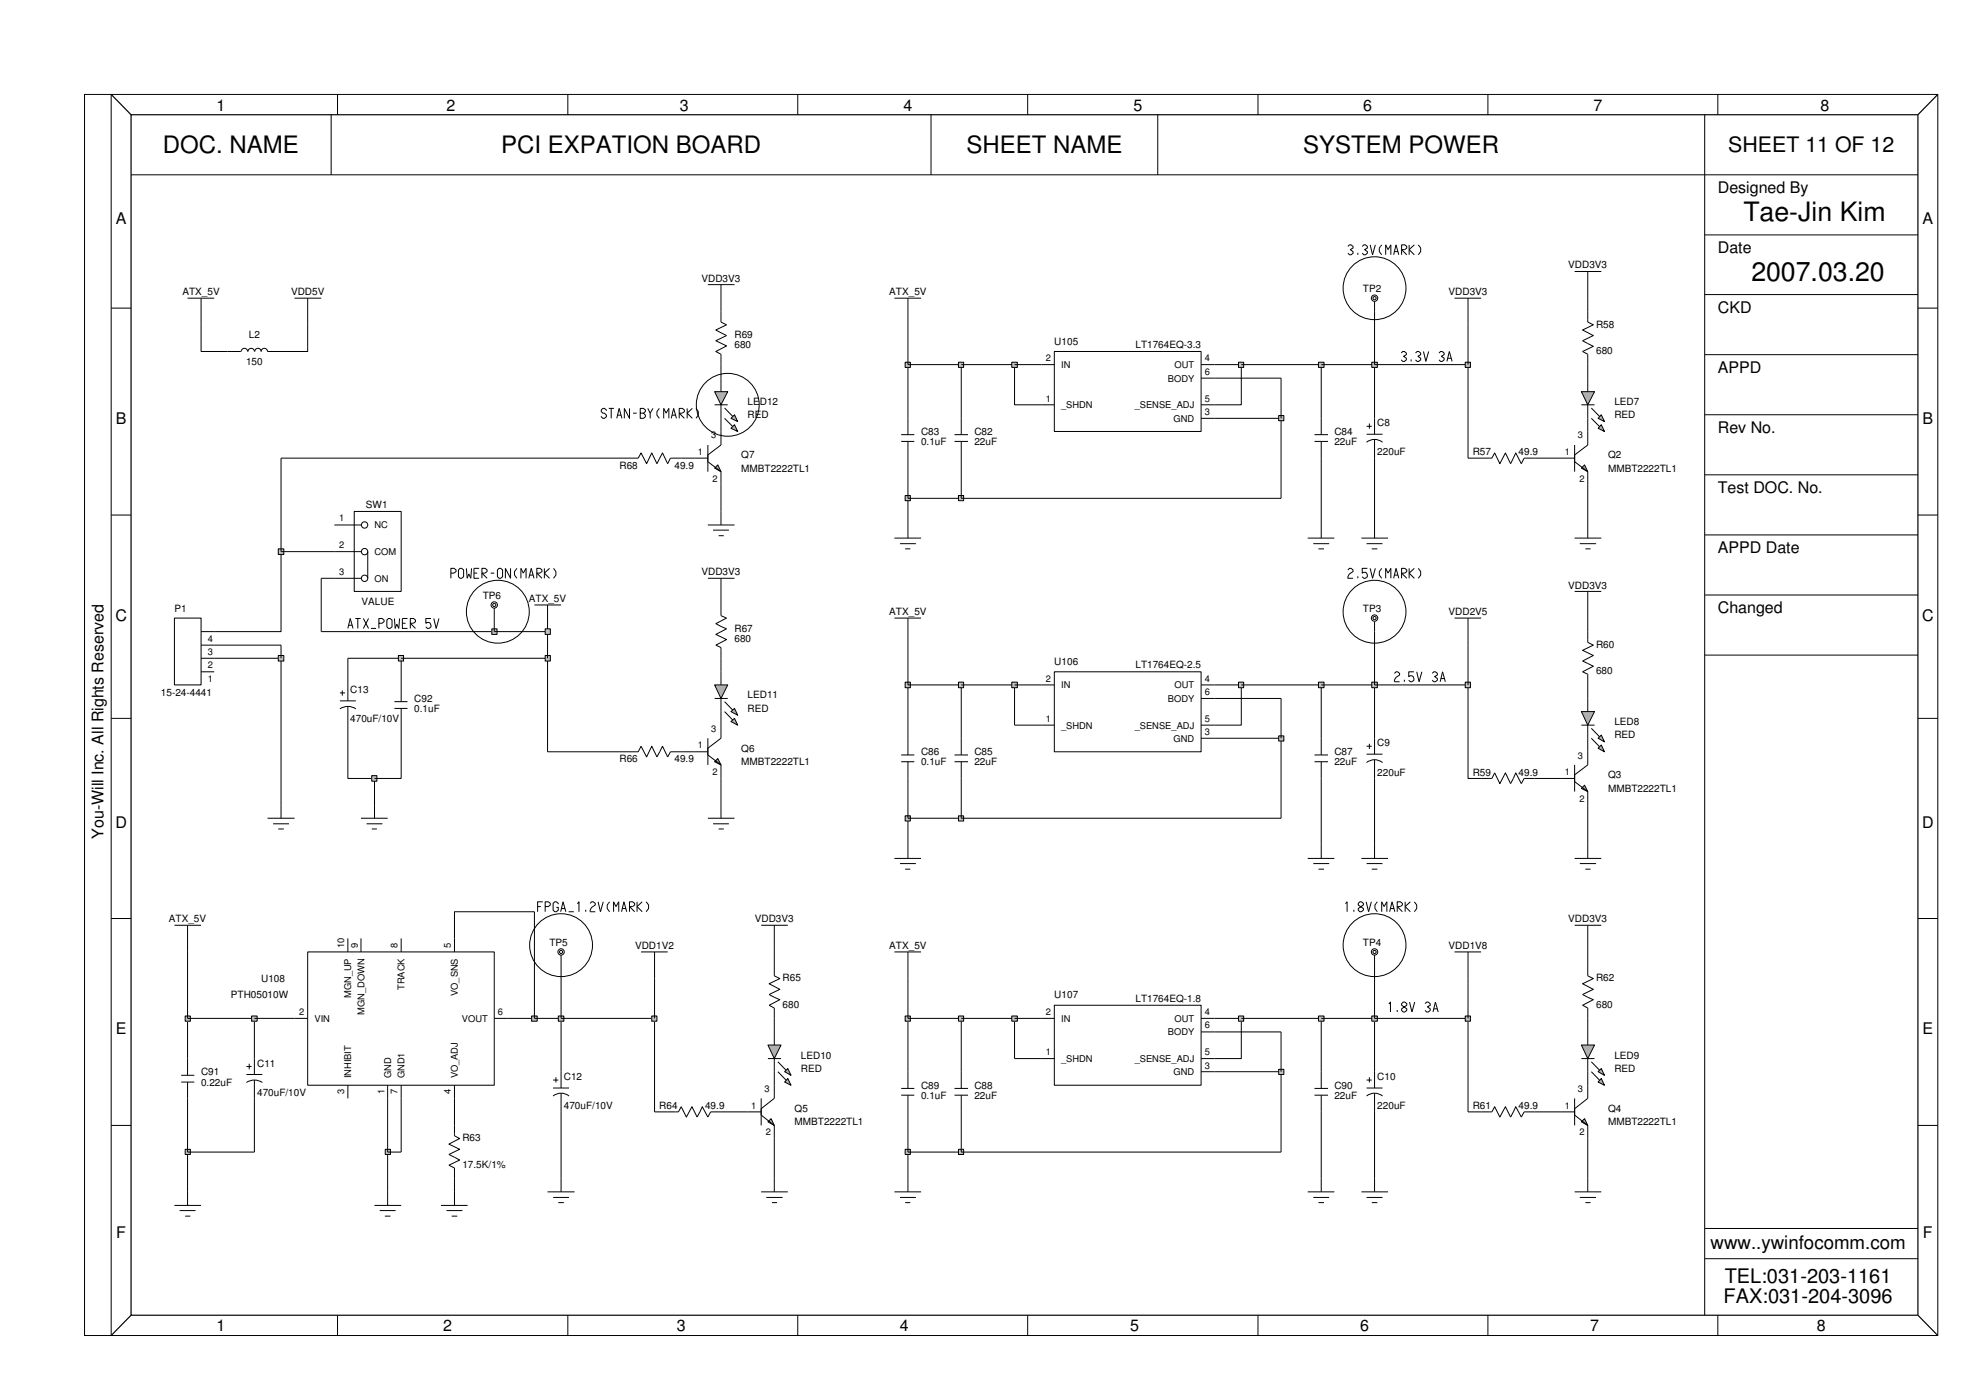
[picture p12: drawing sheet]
<svg xmlns="http://www.w3.org/2000/svg" width="420mm" height="297mm" viewBox="0 0 420 297" stroke-linecap="round" stroke-linejoin="round" font-family="sans-serif">
<g fill="none" stroke="#000" stroke-width=".21">
<path d="M203.2 92.5h2.8M203.2 93.9h2.8M204.6 89v3.5M204.6 93.9v3.6M153.5 142.9v2.8M153.5 148.6v2.8M193.3 157.1v3.5M191.8 160.6h2.8M191.8 162.1h2.8M193.3 162.1v3.5M335.2 196.9h5.6M337.9 196.9v5.7"/>
<path d="M335.2 253.6h5.6M336.3 254.8h3.4M337.4 255.9h1.1M337.9 250.8v2.8"/>
</g>
<path d="M152.1 145.7h2.8l-1.4 2.9z" fill="#b3b3b3"/>
<path d="M152.1 145.7h2.8l-1.4 2.9zM152.1 148.6h2.8M154.2 149.3l2.8 2.9M154.2 151.4l2.8 2.9" fill="none" stroke="#000" stroke-width=".21"/>
<path d="M155.6 151.4l.7-.7 .7 1.5z" fill="#b3b3b3"/>
<path d="M155.6 151.4l.7-.7 .7 1.5z" fill="none" stroke="#000" stroke-width=".21"/>
<path d="M155.6 153.5l.7-.6 .7 1.4z" fill="#b3b3b3"/>
<g fill="none" stroke="#000" stroke-width=".21">
<path d="M309.6 63.4h5.7M312.5 63.4v5.7M191.8 92.5h2.8M191.8 93.9h2.8M193.3 89v3.5M193.3 93.9v3.6M279.8 92.5h2.9M279.8 93.9h2.9M281.2 89v3.5M281.2 93.9v3.6M332.3 97.5h2.9M335.2 94.7v5.7"/>
<path d="M337.9 91.8v2.9l-2.7 2.1M190.4 114.5h5.6M191.6 115.7h3.3M192.7 116.8h1.1M193.3 111.7v2.8M337.9 100.4v2.8M150.7 123h5.6M153.5 123v8l1.1 .5-2.2 1.2 2.2 1.1-2.2 1.2 2.2 1.1-2.2 1.2 1.1 .5v2.3M133.6 160h2.2l.6-1.2 1.2 2.3 1.1-2.3 1.1 2.3 1.2-2.3 1.1 2.3 .6-1.1h2.3M155.6 153.5l.7-.6 .7 1.4zM76.8 174.1h5.7M78 175.3h3.4"/>
<path d="M79.1 176.4h1.1M79.7 171.3v2.8M136.4 202.6h5.7M139.3 202.6v5.6M37.1 256.5h5.7M38.2 257.6h3.4M39.4 258.8h1.1M39.9 253.6v2.9"/>
</g>
<path d="M337.3 98.9l.6 1.5-1.3-.8z" fill="#b3b3b3"/>
<g fill="none" stroke="#000" stroke-width=".21">
<path d="M190.4 63.4h5.6M193.3 63.4v5.7M221.6 77.6h2.8M224.4 74.8h31.3v17h-31.3zM255.7 77.6h2.8M292.6 64.1v2.1M133.6 97.5h2.2l.6-1.1 1.2 2.3 1.1-2.3 1.1 2.3 1.2-2.3 1.1 2.3 .6-1.2h2.3M221.6 86.1h2.8M255.7 86.1h2.8M255.7 89h2.8M255.7 80.5h2.8M290.9 94.1a2.71 2.71 0 0 1 3.4 0"/>
<path d="M290.9 92.4h3.4M290.9 90.7h1.1M291.5 90.1v1.1M292.6 89v3.4M292.6 93.5v4M315.3 97.5h2.2l.6-1.1 1.1 2.3 1.2-2.3 1.1 2.3 1.1-2.3 1.2 2.3 .6-1.2h2.2M335.2 98.2l2.7 2.2M337.3 98.9l.6 1.5-1.3-.8zM278.3 114.5h5.7M279.5 115.7h3.4M280.6 116.8h1.2M281.2 111.7v2.8"/>
<path d="M289.8 114.5h5.6M290.9 115.7h3.4M292 116.8h1.2M292.6 111.7v2.8M204.6 157.1v3.5M221.6 145.7h2.8M221.6 154.3h2.8M224.4 142.9h31.3v17.1h-31.3zM255.7 145.7h2.8M255.7 154.3h2.8M255.7 157.1h2.8M255.7 148.6h2.8"/>
<path d="M290.9 158.8h1.1M291.5 158.3v1.1M292.6 157.1v3.4M203.2 160.6h2.8M203.2 162.1h2.8M204.6 162.1v3.5M290.9 162.3a2.71 2.71 0 0 1 3.4 0M290.9 160.5h3.4M292.6 161.7v3.9M37.1 196.9h5.7M39.9 196.9v5.7M119.4 203.2v2.1"/>
<path d="M190.4 202.6h5.6M193.3 202.6v5.6M221.6 216.7h2.8M224.4 213.9h31.3v17h-31.3zM255.7 216.7h2.8M255.7 219.6h2.8M292.6 203.2v2.1M117.7 233.2a2.71 2.71 0 0 1 3.4 0M117.7 231.5h3.4M117.7 229.8h1.1M118.3 229.2v1.1M119.4 228v3.5"/>
<path d="M119.4 232.6v4M159.1 236.6h2.9M162 233.7v5.8M164.8 230.9v2.8l-2.8 2.2M164.8 239.5v2.8M191.8 231.6h2.8M191.8 233h2.8M193.3 228v3.6M193.3 233v3.6M203.2 231.6h2.8M203.2 233h2.8M204.6 228v3.6"/>
<path d="M204.6 233v3.6M221.6 225.2h2.8M255.7 225.2h2.8M255.7 228h2.8M79.7 256.5h5.7M80.8 257.6h3.4M81.9 258.8h1.2M82.5 253.6v2.9M116.5 253.6h5.8M117.7 254.8h3.4M118.8 255.9h1.2M119.4 250.8v2.8"/>
<circle cx="292.6" cy="63.4" r=".68"/>
<circle cx="292.6" cy="63.4" r=".34"/>
<circle cx="119.4" cy="202.6" r=".68"/>
<circle cx="119.4" cy="202.6" r=".34"/>
<circle cx="292.6" cy="202.6" r=".68"/>
<circle cx="292.6" cy="202.6" r=".34"/>
</g>
<path d="M163.4 238.7l.7-.7 .7 1.5z" fill="#b3b3b3"/>
<path d="M164.8 219.6v2.8M142.1 236.6h2.3l.6-1.1 1.1 2.2 1.2-2.2 1.1 2.2 1.1-2.2 1.2 2.2 .6-1.1h2.2M162 237.3l2.8 2.2M163.4 238.7l.7-.7 .7 1.5zM164.8 225.2v2.8" fill="none" stroke="#000" stroke-width=".21"/>
<path d="M163.4 222.4h2.8l-1.4 2.8z" fill="#b3b3b3"/>
<path d="M163.4 222.4h2.8l-1.4 2.8zM163.4 225.2h2.8M165.6 225.9l2.8 2.9M165.6 228l2.8 2.9" fill="none" stroke="#000" stroke-width=".21"/>
<path d="M167.7 227.4l.7 1.4-1.4-.8z" fill="#b3b3b3"/>
<path d="M167.7 227.4l.7 1.4-1.4-.8z" fill="none" stroke="#000" stroke-width=".21"/>
<path d="M167.7 229.5l.7 1.4-1.4-.7z" fill="#b3b3b3"/>
<g fill="none" stroke="#000" stroke-width=".21">
<path d="M71.2 111.7h5.6M71.2 117.4h5.6M75.4 108.8h10v17h-10zM78.3 117.4v5.6M71.2 123h5.6M162 196.9h5.7M164.8 196.9v5.7M164.8 205.3v2.3l1.2 .6-2.3 1.1 2.3 1.2-2.3 1.1 2.3 1.1-2.3 1.2 1.1 .6v2.2M337.9 219.6v2.8M38.6 228.8h2.8M38.6 230.2h2.8M39.9 225.2v3.6"/>
<path d="M39.9 230.2v3.5M52.4 230.3a3 3 0 0 1 3.4 0M52.5 228.6h3.3M52.5 226.9h1.1M53 226.3v1.2M54.1 225.2v3.4M54.1 229.8v3.9M96.7 239.5v2.2l1.1 .6-2.3 1.1 2.3 1.1-2.3 1.1 2.3 1.2-2.3 1.1 1.2 .6v2.3M167.7 229.5l.7 1.4-1.4-.7zM315.3 236.6h2.2l.6-1.1 1.1 2.2 1.2-2.2 1.1 2.2 1.1-2.2 1.2 2.2 .6-1.1h2.2M337.9 225.2v2.8M93.9 256.5h5.6"/>
<path d="M95 257.6h3.4M96.1 258.8h1.2M96.7 253.6v2.9M162 253.6h5.7M163.1 254.8h3.5M164.3 255.9h1.1M164.8 250.8v2.8"/>
<circle cx="77.6" cy="111.7" r=".68"/>
<circle cx="77.6" cy="117.4" r=".68"/>
<circle cx="77.6" cy="123" r=".68"/>
</g>
<path d="M336.6 222.4h2.8l-1.5 2.8z" fill="#b3b3b3"/>
<path d="M336.6 222.4h2.8l-1.5 2.8zM336.6 225.2h2.8M338.7 225.9l2.8 2.9M338.7 228l2.8 2.9" fill="none" stroke="#000" stroke-width=".21"/>
<path d="M340.8 227.4l.7 1.4-1.4-.8z" fill="#b3b3b3"/>
<path d="M340.8 227.4l.7 1.4-1.4-.8z" fill="none" stroke="#000" stroke-width=".21"/>
<path d="M340.8 229.5l.7 1.4-1.4-.7z" fill="#b3b3b3"/>
<g fill="none" stroke="#000" stroke-width=".21">
<path d="M292.6 132.3v2.1M309.6 131.5h5.7M312.5 131.5v5.8M147.8 160h2.9M150.7 157.1v5.7M153.5 154.3v2.8l-2.8 2.1v1.4M281.2 157.1v3.5M150.7 174.1h5.6M151.8 175.3h3.4M153 176.4h1.1M153.5 162.8v2.8M153.5 171.3v2.8"/>
<path d="M193.3 179.8v2.9M279.8 160.6h2.9M279.8 162.1h2.9M281.2 162.1v3.5M281.2 179.8v2.9M74 199.7v2.9M76.8 199.7v2.9M85.4 199.7v2.9M96.7 199.7v2.9M190.4 182.7h5.6M191.6 183.8h3.3M192.7 184.9h1.1"/>
<path d="M278.3 182.7h5.7M279.5 183.8h3.4M280.6 184.9h1.2M62.7 216.7h2.8M65.5 202.6h39.7v28.3h-39.7zM105.2 216.7h2.9M74 230.9v2.8M82.5 230.9v2.8M85.4 230.9v2.8M96.7 230.9v2.8M340.8 229.5l.7 1.4-1.4-.7z"/>
<circle cx="292.6" cy="131.5" r=".34"/>
<circle cx="292.6" cy="131.5" r=".68"/>
</g>
<path d="M152.8 161.4l.7 1.4-1.4-.7z" fill="#b3b3b3"/>
<path d="M113.8 128.7h5.6M116.5 128.7v5.7M337.9 148.6v2.8M337.9 154.3v2.8M56.9 174.1h5.8M58.1 175.3h3.4M59.2 176.4h1.2M59.8 171.3v2.8M150.7 160.6l2.8 2.2M152.8 161.4l.7 1.4-1.4-.7z" fill="none" stroke="#000" stroke-width=".21"/>
<path d="M336.6 151.4h2.8l-1.5 2.9z" fill="#b3b3b3"/>
<path d="M336.6 151.4h2.8l-1.5 2.9zM336.6 154.3h2.8M338.7 155l2.8 2.8M338.7 157.1l2.8 2.9" fill="none" stroke="#000" stroke-width=".21"/>
<path d="M340.1 157.1l.7-.7 .7 1.4z" fill="#b3b3b3"/>
<path d="M340.1 157.1l.7-.7 .7 1.4z" fill="none" stroke="#000" stroke-width=".21"/>
<path d="M340.1 159.2l.7-.7 .7 1.5z" fill="#b3b3b3"/>
<g fill="none" stroke="#000" stroke-width=".21">
<path d="M147.8 97.5h2.9M150.7 94.7v5.7M153.5 91.8v2.9l-2.8 2.1M153.5 100.4v2.8M37.1 131.5h5.7v14.2h-5.7zM42.8 137.3h2.8M42.8 134.4h2.8M335.2 125.8h5.6M337.9 134.4v2.3l1.2 .6-2.3 1.1 2.3 1.1-2.3 1.2 2.3 1.1-2.3 1.1 1.1 .6v2.2M337.9 125.8v5.7M42.8 142.9h2.8M42.8 140.1h2.8"/>
<path d="M340.1 159.2l.7-.7 .7 1.5zM337.9 179.8v2.9M335.2 182.7h5.6M336.3 183.8h3.4M337.4 184.9h1.1M190.4 253.6h5.6M191.6 254.8h3.3M192.7 255.9h1.1M193.3 250.8v2.8"/>
</g>
<path d="M152.8 98.9l.7 1.5-1.4-.8z" fill="#b3b3b3"/>
<g fill="none" stroke="#000" stroke-width=".21">
<path d="M39.9 63.4h5.7M42.8 63.4v5.7M48.5 74.8h2.8M51.4 74.8a.68 .68 0 0 1 .6-.7 .68 .68 0 0 1 .7 .7M52.8 74.8a.68 .68 0 0 1 .7-.7 .68 .68 0 0 1 .6 .7M54.2 74.8a.68 .68 0 0 1 .7-.7 .68 .68 0 0 1 .7 .7 .68 .68 0 0 1 .7-.7 .68 .68 0 0 1 .6 .7h2.9M62.7 63.4h5.7M65.5 63.4v5.7M150.7 98.2l2.8 2.2M152.8 98.9l.7 1.5-1.4-.8zM150.7 111.7h5.6M151.8 112.8h3.4"/>
<path d="M153 114h1.1M153.5 108.8v2.9M105.2 129.4v2.1M72.3 150.8a3 3 0 0 1 3.4 0M72.3 149.1h3.4M72.3 147.4h1.1M72.9 146.9v1.1M74 145.7v3.4M74 150.3v4M83.9 149.3h2.8M83.9 150.7h2.8M85.4 145.7v3.6"/>
<path d="M85.4 150.7v3.6M309.6 202.6h5.7M312.5 202.6v5.6M279.8 231.6h2.9M279.8 233h2.9M281.2 228v3.6M281.2 233v3.6M290.9 233.2a2.71 2.71 0 0 1 3.4 0M290.9 231.5h3.4M290.9 229.8h1.1M291.5 229.2v1.1M292.6 228v3.5"/>
<path d="M292.6 232.6v4M332.3 236.6h2.9M335.2 233.7v5.8M337.9 230.9v2.8l-2.7 2.2M337.9 239.5v2.8M278.3 253.6h5.7M279.5 254.8h3.4M280.6 255.9h1.2M281.2 250.8v2.8M289.8 253.6h5.6M290.9 254.8h3.4M292 255.9h1.2"/>
<path d="M292.6 250.8v2.8"/>
<circle cx="105.2" cy="128.7" r=".68"/>
<circle cx="105.2" cy="128.7" r=".34"/>
</g>
<path d="M337.3 238l.6 1.5-1.3-.8z" fill="#b3b3b3"/>
<path d="M337.9 80.5v2.8M337.9 86.1v2.9M335.2 237.3l2.7 2.2M337.3 238l.6 1.5-1.3-.8z" fill="none" stroke="#000" stroke-width=".21"/>
<path d="M336.6 83.3h2.8l-1.5 2.8z" fill="#b3b3b3"/>
<path d="M336.6 83.3h2.8l-1.5 2.8zM336.6 86.1h2.8M338.7 86.8l2.8 2.9M338.7 89l2.8 2.8" fill="none" stroke="#000" stroke-width=".21"/>
<path d="M340.8 88.3l.7 1.4-1.4-.7z" fill="#b3b3b3"/>
<path d="M340.8 88.3l.7 1.4-1.4-.7z" fill="none" stroke="#000" stroke-width=".21"/>
<path d="M340.8 90.4l.7 1.4-1.4-.7z" fill="#b3b3b3"/>
<g fill="none" stroke="#000" stroke-width=".21">
<path d="M335.2 57.8h5.6M337.9 57.8v5.6M337.9 66.2v2.3l1.2 .6-2.3 1.1 2.3 1.2-2.3 1.1 2.3 1.2-2.3 1.1 1.1 .6v2.2M340.8 90.4l.7 1.4-1.4-.7zM337.9 160v2.8l-2.7 2.1v1.4M292.6 179.8v2.9M332.3 165.6h2.9M335.2 162.8v5.6M337.9 168.4v2.9M289.8 182.7h5.6M290.9 183.8h3.4M292 184.9h1.2"/>
<path d="M337.9 205.3v2.3l1.2 .6-2.3 1.1 2.3 1.2-2.3 1.1 2.3 1.1-2.3 1.2 1.1 .6v2.2"/>
</g>
<path d="M336.6 167.8l.7-.7 .6 1.3z" fill="#b3b3b3"/>
<path d="M150.7 60.6h5.6M153.5 60.6v7.9l1.1 .6-2.2 1.1 2.2 1.2-2.2 1.1 2.2 1.1-2.2 1.2 1.1 .6v2.2M153.5 80.5v2.8M153.5 86.1v2.9M190.4 131.5h5.6M193.3 131.5v5.8M315.3 165.6h2.2l.6-1.1 1.1 2.2 1.2-2.2 1.1 2.2 1.1-2.2 1.2 2.2 .6-1.1h2.2M335.2 166.3l2.7 2.1M336.6 167.8l.7-.7 .6 1.3z" fill="none" stroke="#000" stroke-width=".21"/>
<path d="M152.1 83.3h2.8l-1.4 2.8z" fill="#b3b3b3"/>
<path d="M152.1 83.3h2.8l-1.4 2.8zM152.1 86.1h2.8M154.2 86.8l2.8 2.9M154.2 89l2.8 2.8" fill="none" stroke="#000" stroke-width=".21"/>
<path d="M156.3 88.3l.7 1.4-1.4-.7z" fill="#b3b3b3"/>
<path d="M156.3 88.3l.7 1.4-1.4-.7z" fill="none" stroke="#000" stroke-width=".21"/>
<path d="M155.6 91.1l.7-.7 .7 1.4z" fill="#b3b3b3"/>
<g fill="none" stroke="#000" stroke-width=".21">
<path d="M155.6 91.1l.7-.7 .7 1.4zM335.2 114.5h5.6M336.3 115.7h3.4M337.4 116.8h1.1M337.9 111.7v2.8M119.4 236.6v14.2M281.2 236.6v14.2M292.6 236.6v14.2M39.9 245.1v8.5M82.5 245.1v8.5M96.7 250.8v2.8M164.8 242.3v8.5"/>
<path d="M193.3 245.1v5.7M337.9 242.3v8.5"/>
</g>
<path d="M39.4 244.5h1.1v1.1h-1.1z" fill="#c3c3c3"/>
<path d="M39.9 233.7v11.4h14.2v-11.4M39.4 244.5h1.1v1.1h-1.1z" fill="none" stroke="#000" stroke-width=".21"/>
<path d="M82 244.5h1.1v1.1h-1.1z" fill="#c3c3c3"/>
<path d="M82.5 233.7v11.4h2.9v-11.4M82 244.5h1.1v1.1h-1.1z" fill="none" stroke="#000" stroke-width=".21"/>
<path d="M192.7 244.5h1.1v1.1h-1.1z" fill="#c3c3c3"/>
<path d="M193.3 236.6v8.5h11.3M192.7 244.5h1.1v1.1h-1.1z" fill="none" stroke="#000" stroke-width=".21"/>
<path d="M204 244.5h1.1v1.1h-1.1z" fill="#c3c3c3"/>
<path d="M119.4 216.7v11.3M139.3 216.7v19.9h2.8M193.3 216.7v11.3M204.6 216.7v11.3M312.5 216.7v19.9h2.8M96.7 233.7v5.8M153.5 236.6h5.6M164.8 228v2.9M258.5 228h14.2v17.1h-68.1v-8.5M326.6 236.6h5.7M337.9 228v2.9M204 244.5h1.1v1.1h-1.1z" fill="none" stroke="#000" stroke-width=".21"/>
<path d="M272.2 227.5h1.1v1.1h-1.1z" fill="#c3c3c3"/>
<path d="M39.9 216.7v8.5M54.1 216.7v8.5M164.8 216.7v2.9M215.9 216.7v8.5h5.7M258.5 219.6h14.2v8.4M264.2 216.7v8.5h-5.7M281.2 216.7v11.3M292.6 216.7v11.3M337.9 216.7v2.9M272.2 227.5h1.1v1.1h-1.1z" fill="none" stroke="#000" stroke-width=".21"/>
<path d="M39.4 216.2h1.1v1.1h-1.1z" fill="#c3c3c3"/>
<path d="M39.4 216.2h1.1v1.1h-1.1zM39.9 202.6v14.1h14.2" fill="none" stroke="#000" stroke-width=".21"/>
<path d="M53.6 216.2h1.1v1.1h-1.1z" fill="#c3c3c3"/>
<path d="M53.6 216.2h1.1v1.1h-1.1zM54.1 216.7h8.6M108.1 216.7h5.7" fill="none" stroke="#000" stroke-width=".21"/>
<path d="M113.2 216.2h1.1v1.1h-1.1z" fill="#c3c3c3"/>
<path d="M113.8 194v22.7h5.6M113.2 216.2h1.1v1.1h-1.1z" fill="none" stroke="#000" stroke-width=".21"/>
<path d="M118.8 216.2h1.2v1.1h-1.2z" fill="#c3c3c3"/>
<path d="M118.8 216.2h1.2v1.1h-1.2zM119.4 205.3v11.4h19.9" fill="none" stroke="#000" stroke-width=".21"/>
<path d="M138.7 216.2h1.1v1.1h-1.1z" fill="#c3c3c3"/>
<path d="M138.7 216.2h1.1v1.1h-1.1zM139.3 208.2v8.5" fill="none" stroke="#000" stroke-width=".21"/>
<path d="M192.7 216.2h1.1v1.1h-1.1z" fill="#c3c3c3"/>
<path d="M192.7 216.2h1.1v1.1h-1.1zM193.3 208.2v8.5h11.3" fill="none" stroke="#000" stroke-width=".21"/>
<path d="M204 216.2h1.1v1.1h-1.1z" fill="#c3c3c3"/>
<path d="M204 216.2h1.1v1.1h-1.1zM204.6 216.7h11.3" fill="none" stroke="#000" stroke-width=".21"/>
<path d="M215.4 216.2h1.1v1.1h-1.1z" fill="#c3c3c3"/>
<path d="M215.3 216.2h1.2v1.1h-1.2zM215.9 216.7h5.7M258.5 216.7h5.7" fill="none" stroke="#000" stroke-width=".21"/>
<path d="M263.6 216.2h1.1v1.1h-1.1z" fill="#c3c3c3"/>
<path d="M263.6 216.2h1.1v1.1h-1.1zM264.2 216.7h17" fill="none" stroke="#000" stroke-width=".21"/>
<path d="M280.6 216.2h1.2v1.1h-1.2z" fill="#c3c3c3"/>
<path d="M280.6 216.2h1.2v1.1h-1.2zM281.2 216.7h11.4" fill="none" stroke="#000" stroke-width=".21"/>
<path d="M292 216.2h1.2v1.1h-1.2z" fill="#c3c3c3"/>
<path d="M292 216.2h1.2v1.1h-1.2zM292.6 205.3v11.4h19.9" fill="none" stroke="#000" stroke-width=".21"/>
<path d="M311.9 216.2h1.1v1.1h-1.1z" fill="#c3c3c3"/>
<path d="M193.3 174.1v5.7M281.2 165.6v14.2M292.6 165.6v14.2M337.9 171.3v8.5M113.8 194h-17.1v5.7M164.8 202.6v2.7M311.9 216.2h1.1v1.1h-1.1zM312.5 208.2v8.5M337.9 202.6v2.7" fill="none" stroke="#000" stroke-width=".21"/>
<path d="M192.7 173.6h1.1v1.1h-1.1z" fill="#c3c3c3"/>
<path d="M192.7 173.6h1.1v1.1h-1.1zM193.3 165.6v8.5h11.3" fill="none" stroke="#000" stroke-width=".21"/>
<path d="M204 173.6h1.1v1.1h-1.1z" fill="#c3c3c3"/>
<path d="M59.8 140.1v31.2M74 154.3v11.3h5.7v5.7M272.7 157.1v17h-68.1v-8.5M153.5 165.6v5.7M204 173.6h1.1v1.1h-1.1z" fill="none" stroke="#000" stroke-width=".21"/>
<path d="M79.1 165h1.1v1.2h-1.1z" fill="#c3c3c3"/>
<path d="M85.4 154.3v11.3h-5.7M116.5 140.1v19.9h17.1M145 160h2.8M193.3 145.7v11.4M204.6 145.7v11.4M258.5 157.1h14.2M312.5 145.7v19.9h2.8M337.9 157.1v2.9M79.1 165h1.1v1.2h-1.1zM326.6 165.6h5.7" fill="none" stroke="#000" stroke-width=".21"/>
<path d="M272.2 156.6h1.1v1.1h-1.1z" fill="#c3c3c3"/>
<path d="M74 140.1v5.6M85.4 140.1v5.6M153.5 151.4v2.9M215.9 145.7v8.6h5.7M258.5 148.6h14.2v8.5M264.2 145.7v8.6h-5.7M272.2 156.6h1.1v1.1h-1.1zM281.2 145.7v11.4M292.6 145.7v11.4M337.9 145.7v2.9" fill="none" stroke="#000" stroke-width=".21"/>
<path d="M192.7 145.1h1.1v1.2h-1.1z" fill="#c3c3c3"/>
<path d="M193.3 137.3v8.4h11.3M192.7 145.1h1.1v1.2h-1.1z" fill="none" stroke="#000" stroke-width=".21"/>
<path d="M204 145.1h1.1v1.2h-1.1z" fill="#c3c3c3"/>
<path d="M204 145.1h1.1v1.2h-1.1zM204.6 145.7h11.3" fill="none" stroke="#000" stroke-width=".21"/>
<path d="M215.4 145.1h1.1v1.2h-1.1z" fill="#c3c3c3"/>
<path d="M215.3 145.1h1.2v1.2h-1.2zM215.9 145.7h5.7M258.5 145.7h5.7" fill="none" stroke="#000" stroke-width=".21"/>
<path d="M263.6 145.1h1.1v1.2h-1.1z" fill="#c3c3c3"/>
<path d="M263.6 145.1h1.1v1.2h-1.1zM264.2 145.7h17" fill="none" stroke="#000" stroke-width=".21"/>
<path d="M280.6 145.1h1.2v1.2h-1.2z" fill="#c3c3c3"/>
<path d="M280.6 145.1h1.2v1.2h-1.2zM281.2 145.7h11.4" fill="none" stroke="#000" stroke-width=".21"/>
<path d="M292 145.1h1.2v1.2h-1.2z" fill="#c3c3c3"/>
<path d="M292.6 134.4v11.3h19.9M292 145.1h1.2v1.2h-1.2z" fill="none" stroke="#000" stroke-width=".21"/>
<path d="M311.9 145.1h1.1v1.2h-1.1z" fill="#c3c3c3"/>
<path d="M312.5 137.3v8.4M45.6 140.1h14.2M153.5 140.1v2.8M311.9 145.1h1.1v1.2h-1.1z" fill="none" stroke="#000" stroke-width=".21"/>
<path d="M59.2 139.5h1.2v1.2h-1.2z" fill="#c3c3c3"/>
<path d="M59.2 139.5h1.2v1.2h-1.2zM59.8 137.3v2.8M74 140.1h11.4" fill="none" stroke="#000" stroke-width=".21"/>
<path d="M84.8 139.5h1.1v1.2h-1.1z" fill="#c3c3c3"/>
<path d="M84.8 139.5h1.1v1.2h-1.1zM85.4 140.1h31.1" fill="none" stroke="#000" stroke-width=".21"/>
<path d="M116 139.5h1.1v1.2h-1.1z" fill="#c3c3c3"/>
<path d="M59.8 117.4v17h-14.2M45.6 137.3h14.2M68.4 123v11.4h36.8M116 139.5h1.1v1.2h-1.1zM116.5 134.4v5.7" fill="none" stroke="#000" stroke-width=".21"/>
<path d="M104.7 133.8h1.1v1.2h-1.1z" fill="#c3c3c3"/>
<path d="M104.7 133.8h1.1v1.2h-1.1zM105.2 131.5v2.9h11.3" fill="none" stroke="#000" stroke-width=".21"/>
<path d="M116 133.8h1.1v1.2h-1.1z" fill-rule="evenodd" fill="#c3c3c3"/>
<path d="M68.4 123h2.8M116 133.8h1.1v1.2h-1.1zM337.9 131.5v2.9" fill="none" stroke="#000" stroke-width=".21"/>
<path d="M59.2 116.8h1.2v1.2h-1.2z" fill-rule="evenodd" fill="#c3c3c3"/>
<path d="M59.8 97.5v19.9h11.4M281.2 97.5v14.2M292.6 97.5v14.2M59.2 116.8h1.2v1.2h-1.2zM153.5 103.2v5.6M193.3 106v5.7M337.9 103.2v8.5" fill="none" stroke="#000" stroke-width=".21"/>
<path d="M192.7 105.4h1.1v1.1h-1.1z" fill="#c3c3c3"/>
<path d="M193.3 97.5v8.5h11.3M192.7 105.4h1.1v1.1h-1.1z" fill="none" stroke="#000" stroke-width=".21"/>
<path d="M204 105.4h1.1v1.1h-1.1z" fill="#c3c3c3"/>
<path d="M193.3 77.6v11.4M204.6 77.6v11.4M312.5 77.6v19.9h2.8M59.8 97.5h73.8M145 97.5h2.8M153.5 89v2.8M258.5 89h14.2v17h-68.1v-8.5M326.6 97.5h5.7M337.9 89v2.8M204 105.4h1.1v1.1h-1.1z" fill="none" stroke="#000" stroke-width=".21"/>
<path d="M272.2 88.4h1.1v1.1h-1.1z" fill="#c3c3c3"/>
<path d="M153.5 77.6v2.9M215.9 77.6v8.5h5.7M264.2 77.6v8.5h-5.7M281.2 77.6v11.4M292.6 77.6v11.4M337.9 77.6v2.9M258.5 80.5h14.2v8.5M272.2 88.4h1.1v1.1h-1.1z" fill="none" stroke="#000" stroke-width=".21"/>
<path d="M192.7 77.1h1.1v1.1h-1.1z" fill="#c3c3c3"/>
<path d="M192.7 77.1h1.1v1.1h-1.1zM193.3 69.1v8.5h11.3" fill="none" stroke="#000" stroke-width=".21"/>
<path d="M204 77.1h1.1v1.1h-1.1z" fill="#c3c3c3"/>
<path d="M204 77.1h1.1v1.1h-1.1zM204.6 77.6h11.3" fill="none" stroke="#000" stroke-width=".21"/>
<path d="M215.3 77.1h1.2v1.1h-1.2z" fill-rule="evenodd" fill="#c3c3c3"/>
<path d="M215.3 77.1h1.2v1.1h-1.2zM215.9 77.6h5.7M258.5 77.6h5.7" fill="none" stroke="#000" stroke-width=".21"/>
<path d="M263.6 77.1h1.1v1.1h-1.1z" fill-rule="evenodd" fill="#c3c3c3"/>
<path d="M263.6 77.1h1.1v1.1h-1.1zM264.2 77.6h17" fill="none" stroke="#000" stroke-width=".21"/>
<path d="M280.6 77.1h1.2v1.1h-1.2z" fill="#c3c3c3"/>
<path d="M280.6 77.1h1.2v1.1h-1.2zM281.2 77.6h11.4" fill="none" stroke="#000" stroke-width=".21"/>
<path d="M292 77.1h1.2v1.1h-1.2z" fill-rule="evenodd" fill="#c3c3c3"/>
<path d="M292 77.1h1.2v1.1h-1.2zM292.6 66.2v11.4h19.9" fill="none" stroke="#000" stroke-width=".21"/>
<path d="M311.9 77.1h1.1v1.1h-1.1z" fill-rule="evenodd" fill="#c3c3c3"/>
<g fill="none" stroke="#000" stroke-width=".21">
<path d="M23.7 20.1h-5.7v264.1h5.7M23.7 20.1h388.8v264.1h-388.8zM27.9 37.2h380.3M70.5 24.4v12.8M71.8 20.1v4.3M120.9 20.1v4.3M169.8 20.1v4.3M198.2 24.4v12.8M218.7 20.1v4.3M246.4 24.4v12.8M267.8 20.1v4.3M316.7 20.1v4.3"/>
<path d="M362.8 24.4v255.5M365.6 20.1v4.3M286.9 52.4l.3-.3h.4l.4 .3v.4l-.6 .3 .6 .4v.4l-.4 .3h-.4l-.3-.3M289 53.8v.4M289.9 52.4l.4-.3h.3l.4 .3v.4l-.6 .3 .6 .4v.4l-.4 .3h-.3l-.4-.3M291.6 52.1l.5 2.1 .6-2.1M294.1 52.1l-.5 .7v.7l.5 .7M294.9 54.2v-2.1l.5 1 .6-1v2.1M296.6 54.2l.5-2.1 .6 2.1M296.8 53.5h.8M298.3 54.2v-2.1h.7l.4 .3v.4l-.4 .3h-.7l1.1 1.1M299.9 52.1v2.1"/>
<path d="M301 52.1l-1.1 1 1.1 1.1M301.9 52.1l.5 .7v.7l-.5 .7M362.8 50h45.4M23.7 65.6h4.2M42.8 69.1v5.7h5.7M65.5 69.1v5.7h-5.7M298.2 75.1l.4-.3h.3l.4 .3v.4l-.6 .3 .6 .4v.4l-.4 .3h-.3l-.4-.3M300.4 76.5v.4M301.3 75.1l.3-.3h.4l.4 .3v.4l-.6 .3 .6 .4v.4l-.4 .3h-.4l-.3-.3M303 74.8l.5 2.1 .6-2.1M306.3 75.1l.3-.3h.4l.4 .3v.4l-.6 .3 .6 .4v.4l-.4 .3h-.4l-.3-.3M308 76.9l.5-2.1 .6 2.1"/>
<path d="M308.1 76.2h.8M311.9 77.1h1.1v1.1h-1.1zM312.5 69.1v8.5M337.9 63.4v2.8M362.8 62.7h45.4M362.8 75.5h45.4M408.2 65.6h4.3M129.1 87.4v-.2l-.4-.3h-.4l-.3 .3v.4l.3 .3h.4l.4 .4v.4l-.4 .3h-.4l-.3-.5M129.6 86.9h1.1M130.1 86.9v2.1M131.3 89l.5-2.1 .6 2.1M131.4 88.3h.8"/>
<path d="M134 86.9v2.1l-1.1-2.1v2.1M134.7 87.9h.8M136.3 87.9h.6l.5-.3v-.4l-.5-.3h-.6v2.1h.6l.5-.3v-.4l-.5-.4M137.9 86.9l.5 1v1.1M139 86.9l-.6 1M140.3 86.9l-.5 .7v.7l.5 .7M141.3 89v-2.1l.5 1 .6-1v2.1M142.9 89l.5-2.1 .6 2.1M143 88.3h.8M144.6 89v-2.1h.6l.5 .3v.4l-.5 .3h-.6l1.1 1.1M146.3 86.9v2.1M147.4 86.9l-1.1 1 1.1 1.1"/>
<path d="M148.1 86.9l.5 .7v.7l-.5 .7M362.8 88.3h45.4M23.7 109.6h4.2M362.8 101h45.4M362.8 113.8h45.4M408.2 109.6h4.3M74 133.7l.5-2.1 .6 2.1M74.2 133h.8M75.7 131.6h1.1M76.2 131.6v2.1M77.3 131.6l1.1 2.1M78.4 131.6l-1.1 2.1"/>
<path d="M79 133.7h1.1M80.6 132.6h.7l.4-.3v-.4l-.4-.3h-.7v2.1M82.3 131.9l.4-.3h.3l.4 .3v1.5l-.4 .3h-.3l-.4-.3zM83.9 131.6l.2 2.1 .4-.9 .4 .9 .1-2.1M85.6 132.6h.7M86.7 131.6h-1.1v2.1h1.1M87.3 133.7v-2.1h.7l.4 .3v.4l-.4 .3h-.7l1.1 1.1M91.7 131.6h-1.1v1l.7-.2 .3 .2 .1 .4v.4l-.4 .3h-.3l-.4-.3M92.3 131.6l.5 2.1 .6-2.1M96 121.9h.6l.5-.3v-.3l-.5-.4h-.6v2.1M97.6 121.3l.3-.4h.4l.4 .4v1.4l-.4 .3h-.4l-.3-.3zM99.3 120.9l.1 2.1 .4-.9 .4 .9 .2-2.1"/>
<path d="M100.9 121.9h.7M102 120.9h-1.1v2.1h1.1M102.6 123v-2.1h.7l.4 .4v.3l-.4 .3h-.7l1.1 1.1M104.4 121.9h.8M106.2 120.9h.4l.4 .4v1.4l-.4 .3h-.4l-.3-.3v-1.4zM108.7 120.9v2.1l-1.1-2.1v2.1M110 120.9l-.5 .7v.8l.5 .6M110.9 123v-2.1l.5 1 .6-1v2.1M112.6 123l.5-2.1 .6 2.1M112.7 122.4h.8M114.3 123v-2.1h.6l.5 .4v.3l-.5 .3h-.6l1.1 1.1M115.9 120.9v2.1"/>
<path d="M117 120.9l-1.1 1 1.1 1.1M117.8 120.9l.5 .7v.8l-.5 .6M286.9 121.3l.3-.4h.4l.4 .4v.3l-.9 .8-.2 .6h1.1M289 122.6v.4M291 120.9h-1.1v1l.4-.1 .6 .1 .1 .8-.4 .3h-.3l-.4-.3M291.6 120.9l.5 2.1 .6-2.1M294.1 120.9l-.5 .7v.8l.5 .6M294.9 123v-2.1l.5 1 .6-1v2.1M296.6 123l.5-2.1 .6 2.1M296.8 122.4h.8M298.3 123v-2.1h.7l.4 .4v.3l-.4 .3h-.7l1.1 1.1M299.9 120.9v2.1"/>
<path d="M301 120.9l-1.1 1 1.1 1.1M301.9 120.9l.5 .7v.8l-.5 .6M362.8 126.6h45.4M362.8 139.4h45.4M23.7 152.9h4.2M296.8 143.3l.3-.4h.4l.4 .4v.3l-.9 .8-.2 .7h1.1M298.9 144.6v.5M300.9 142.9h-1.1v1.1l.7-.2 .3 .2 .1 .4v.3l-.4 .4h-.3l-.4-.4M301.5 142.9l.5 2.2 .6-2.2M304.8 143.3l.4-.4h.3l.4 .4v.3l-.5 .4 .5 .4v.3l-.4 .4h-.3l-.4-.4M306.5 145.1l.5-2.2 .6 2.2M306.7 144.4h.8"/>
<path d="M408.2 152.9h4.3M23.7 195.4h4.2M114.4 192.9h.7M115.5 191.9h-1.1v2.1M116 192.9h.7l.4-.3v-.4l-.4-.3h-.7v2.1M118.8 192.4v-.2l-.4-.3h-.3l-.4 .3v1.5l.4 .3h.3l.4-.3v-.6h-.4M119.3 194l.5-2.1 .6 2.1M119.5 193.3h.8M121 194h1.1M122.9 192.3l.3-.4v2.1M124.7 193.6v.4M125.6 192.2l.3-.3h.4l.4 .3v.4l-.8 .5-.3 .6v.3h1.1"/>
<path d="M127.3 191.9l.5 2.1 .6-2.1M129.8 191.9l-.6 .7v.7l.6 .7M130.6 194v-2.1l.5 1 .6-1v2.1M132.3 194l.5-2.1 .6 2.1M132.5 193.3h.7M134 194v-2.1h.7l.4 .3v.4l-.4 .3h-.7l1.1 1.1M135.6 191.9v2.1M136.7 191.9l-1.1 1 1.1 1.1M137.5 191.9l.5 .7v.7l-.5 .7M286.4 192.3l.3-.4v2.1M288.2 193.6v.4M289.1 192.2l.3-.3h.4l.4 .3v.4l-1.1 .7v.4l.3 .3h.4l.4-.3v-.4l-1.1-.7z"/>
<path d="M290.8 191.9l.5 2.1 .6-2.1M293.2 191.9l-.5 .7v.7l.5 .7M294.1 194v-2.1l.5 1 .6-1v2.1M295.8 194l.5-2.1 .6 2.1M296 193.3h.7M297.4 194v-2.1h.7l.4 .3v.4l-.4 .3h-.7l1.1 1.1M299.1 191.9v2.1M300.2 191.9l-1.1 1 1.1 1.1M301 191.9l.5 .7v.7l-.5 .7M408.2 195.4h4.3M295.6 213.6l.4-.4v2.1M297.4 214.9v.4"/>
<path d="M298.3 213.6v.3l1.1 .8v.3l-.4 .3h-.3l-.4-.3v-.3l1.1-.8v-.3l-.4-.4h-.3zM300 213.2l.5 2.1 .6-2.1M303.3 213.6l.4-.4h.3l.4 .4v.3l-.6 .3 .6 .5v.3l-.4 .3h-.3l-.4-.3M305 215.3l.5-2.1 .6 2.1M305.2 214.7h.7M23.7 239.5h4.2M408.2 239.5h4.3M71.8 279.9v4.3M120.9 279.9v4.3M169.8 279.9v4.3M218.7 279.9v4.3M267.8 279.9v4.3"/>
<path d="M316.7 279.9v4.3M362.8 267.8h45.4M362.8 261.4h45.4M365.6 279.9v4.3"/>
<circle cx="292.6" cy="61.3" r="6.7"/>
<circle cx="154.9" cy="86.1" r="6.7"/>
<circle cx="106" cy="130.2" r="6.7"/>
<circle cx="292.6" cy="130.2" r="6.7"/>
<circle cx="119.4" cy="201.1" r="6.7"/>
<circle cx="292.6" cy="201.1" r="6.7"/>
</g>
<path d="M23.7 20.1l4.2 4.3M408.2 24.4h-380.3v255.5h380.3M408.2 24.4v255.5M412.5 20.1l-4.3 4.3M27.9 279.9l-4.2 4.3M408.2 279.9l4.3 4.3" fill="none" stroke="#000" stroke-width=".25"/>
<g font-size="5.7">
<text x="371.1" y="47.1">Tae-Jin Kim</text>
<text x="372.8" y="59.9">2007.03.20</text>
</g>
<g font-size="5.1">
<text x="34.7" y="32.6">DOC. NAME</text>
<text x="106.6" y="32.6">PCI EXPATION BOARD</text>
<text x="205.7" y="32.6">SHEET NAME</text>
<text x="277.4" y="32.6">SYSTEM POWER</text>
</g>
<text font-size="4.5" x="367.9" y="32.4">SHEET 11 OF 12</text>
<g font-size="4.3">
<text x="367.1" y="272.9">TEL:031-203-1161</text>
<text x="366.9" y="277.2">FAX:031-204-3096</text>
</g>
<text font-size="4" x="364.1" y="265.7">www..ywinfocomm.com</text>
<g font-size="3.4">
<text x="46.1" y="23.5">1</text>
<text x="95" y="23.5">2</text>
<text x="144.7" y="23.5">3</text>
<text x="192.3" y="23.5">4</text>
<text x="241.2" y="23.5">5</text>
<text x="290.2" y="23.5">6</text>
<text x="339.2" y="23.5">7</text>
<text x="387.5" y="23.5">8</text>
<text x="365.6" y="41">Designed By</text>
<text x="24.6" y="47.7">A</text>
<text x="409.2" y="47.7">A</text>
<text x="365.6" y="53.8">Date</text>
<text x="365.6" y="66.6">CKD</text>
<text x="365.6" y="79.4">APPD</text>
<text x="24.6" y="90.2">B</text>
<text x="365.6" y="92.2">Rev No.</text>
<text x="409.2" y="90.2">B</text>
<text x="365.6" y="104.9">Test DOC. No.</text>
<text x="365.6" y="117.7">APPD Date</text>
<text x="365.6" y="130.5">Changed</text>
<text x="24.6" y="132.1">C</text>
<text x="409.1" y="132.1">C</text>
<text x="22" y="178.5" transform="rotate(-90 22 178.5)">You-Will Inc. All Rights Reserved</text>
<text x="24.6" y="176.1">D</text>
<text x="409.1" y="176.1">D</text>
<text x="24.6" y="220">E</text>
<text x="409.2" y="220">E</text>
<text x="24.7" y="263.4">F</text>
<text x="409.3" y="263.4">F</text>
<text x="46.1" y="283.2">1</text>
<text x="94.3" y="283.2">2</text>
<text x="144" y="283.2">3</text>
<text x="191.5" y="283.2">4</text>
<text x="240.6" y="283.2">5</text>
<text x="289.5" y="283.2">6</text>
<text x="338.4" y="283.2">7</text>
<text x="386.7" y="283.2">8</text>
</g>
<g font-size="2.1">
<text x="149.3" y="60">VDD3V3</text>
<text x="333.8" y="57.1">VDD3V3</text>
<text x="38.8" y="62.8">ATX_5V</text>
<text x="61.9" y="62.8">VDD5V</text>
<text x="189.3" y="62.8">ATX_5V</text>
<text x="290.1" y="62.1">TP2</text>
<text x="308.3" y="62.8">VDD3V3</text>
<text x="156.3" y="71.9">R69</text>
<text x="339.7" y="69.7">R58</text>
<text x="52.4" y="77.7">150</text>
<text x="53" y="72">L2</text>
<text x="156.3" y="74.1">680</text>
<text x="224.4" y="73.3">U105</text>
<text x="241.7" y="74.1">LT1764EQ-3.3</text>
<text x="339.7" y="75.4">680</text>
<text x="159.1" y="86.1">LED12</text>
<text x="159.1" y="89">RED</text>
<text x="343.6" y="86.1">LED7</text>
<text x="343.6" y="89">RED</text>
<text x="196" y="92.6">C83</text>
<text x="196" y="94.7">0.1uF</text>
<text x="207.4" y="94.7">22uF</text>
<text x="207.4" y="92.6">C82</text>
<text x="284" y="94.7">22uF</text>
<text x="284" y="92.6">C84</text>
<text x="293.2" y="90.7">C8</text>
<text x="131.9" y="99.8">R68</text>
<text x="143.6" y="99.8">49.9</text>
<text x="157.8" y="97.5">Q7</text>
<text x="157.8" y="100.4">MMBT2222TL1</text>
<text x="293.2" y="96.9">220uF</text>
<text x="313.5" y="96.9">R57</text>
<text x="323.2" y="96.9">49.9</text>
<text x="342.3" y="97.5">Q2</text>
<text x="342.3" y="100.4">MMBT2222TL1</text>
<text x="77.9" y="108.1">SW1</text>
<text x="149.3" y="122.4">VDD3V3</text>
<text x="333.8" y="125.3">VDD3V3</text>
<text x="37.1" y="130.3">P1</text>
<text x="77" y="128.7">VALUE</text>
<text x="102.7" y="127.4">TP6</text>
<text x="112.6" y="128.1">ATX_5V</text>
<text x="189.3" y="130.9">ATX_5V</text>
<text x="290.1" y="130.3">TP3</text>
<text x="308.3" y="130.9">VDD2V5</text>
<text x="156.3" y="136.5">680</text>
<text x="156.3" y="134.4">R67</text>
<text x="339.7" y="137.8">R60</text>
<text x="224.4" y="141.5">U106</text>
<text x="241.7" y="142.2">LT1764EQ-2.5</text>
<text x="339.7" y="143.5">680</text>
<text x="34.2" y="148.1">15-24-4441</text>
<text x="74.6" y="147.4">C13</text>
<text x="88.2" y="149.4">C92</text>
<text x="159.1" y="148.6">LED11</text>
<text x="74.6" y="153.7">470uF/10V</text>
<text x="88.2" y="151.5">0.1uF</text>
<text x="159.1" y="151.4">RED</text>
<text x="343.6" y="154.3">LED8</text>
<text x="157.8" y="160">Q6</text>
<text x="196" y="160.7">C86</text>
<text x="207.4" y="160.7">C85</text>
<text x="284" y="160.7">C87</text>
<text x="293.2" y="158.8">C9</text>
<text x="343.6" y="157.1">RED</text>
<text x="131.9" y="162.2">R66</text>
<text x="143.6" y="162.2">49.9</text>
<text x="157.8" y="162.8">MMBT2222TL1</text>
<text x="196" y="162.9">0.1uF</text>
<text x="207.4" y="162.9">22uF</text>
<text x="284" y="162.9">22uF</text>
<text x="293.2" y="165">220uF</text>
<text x="313.5" y="165.1">R59</text>
<text x="323.2" y="165.1">49.9</text>
<text x="342.3" y="165.6">Q3</text>
<text x="342.3" y="168.4">MMBT2222TL1</text>
<text x="36" y="196.2">ATX_5V</text>
<text x="160.7" y="196.2">VDD3V3</text>
<text x="333.8" y="196.2">VDD3V3</text>
<text x="117" y="201.2">TP5</text>
<text x="135.2" y="201.9">VDD1V2</text>
<text x="189.3" y="201.9">ATX_5V</text>
<text x="290.1" y="201.2">TP4</text>
<text x="308.3" y="201.9">VDD1V8</text>
<text x="55.6" y="208.9">U108</text>
<text x="166.6" y="208.7">R65</text>
<text x="339.7" y="208.7">R62</text>
<text x="49.2" y="212.5">PTH05010W</text>
<text x="166.6" y="214.5">680</text>
<text x="224.4" y="212.5">U107</text>
<text x="241.7" y="213.1">LT1764EQ-1.8</text>
<text x="339.7" y="214.5">680</text>
<text x="54.7" y="226.9">C11</text>
<text x="170.5" y="225.2">LED10</text>
<text x="343.6" y="225.2">LED9</text>
<text x="42.8" y="228.8">C91</text>
<text x="42.8" y="231">0.22uF</text>
<text x="54.7" y="233.2">470uF/10V</text>
<text x="120" y="229.8">C12</text>
<text x="170.5" y="228">RED</text>
<text x="196" y="231.7">C89</text>
<text x="196" y="233.8">0.1uF</text>
<text x="207.4" y="233.8">22uF</text>
<text x="207.4" y="231.7">C88</text>
<text x="284" y="233.8">22uF</text>
<text x="284" y="231.7">C90</text>
<text x="293.2" y="229.8">C10</text>
<text x="343.6" y="228">RED</text>
<text x="120" y="236">470uF/10V</text>
<text x="140.3" y="236">R64</text>
<text x="150.1" y="236">49.9</text>
<text x="169.1" y="239.5">MMBT2222TL1</text>
<text x="169.1" y="236.6">Q5</text>
<text x="293.2" y="236">220uF</text>
<text x="313.5" y="236">R61</text>
<text x="323.2" y="236">49.9</text>
<text x="342.3" y="236.6">Q4</text>
<text x="342.3" y="239.5">MMBT2222TL1</text>
<text x="98.4" y="242.9">R63</text>
<text x="98.4" y="248.5">17.5K/1%</text>
</g>
<g font-size="2">
<text x="222.6" y="76.9">2</text>
<text x="256.4" y="76.9">4</text>
<text x="225.8" y="78.3">IN</text>
<text x="248.6" y="81.2">BODY</text>
<text x="250" y="78.3">OUT</text>
<text x="256.4" y="79.8">6</text>
<text x="222.6" y="85.5">1</text>
<text x="225.8" y="86.9">_SHDN</text>
<text x="241.5" y="86.9">_SENSE_ADJ</text>
<text x="249.8" y="89.7">GND</text>
<text x="256.4" y="88.3">3</text>
<text x="256.4" y="85.5">5</text>
<text x="151.3" y="93.3">3</text>
<text x="335.8" y="93.3">3</text>
<text x="148.5" y="96.8">1</text>
<text x="333" y="96.8">1</text>
<text x="151.7" y="102.5">2</text>
<text x="336.2" y="102.5">2</text>
<text x="72.2" y="110.9">1</text>
<text x="79.7" y="112.4">NC</text>
<text x="72.2" y="116.6">2</text>
<text x="79.7" y="118.1">COM</text>
<text x="72.2" y="122.4">3</text>
<text x="79.7" y="123.8">ON</text>
<text x="44.2" y="136.6">4</text>
<text x="44.2" y="142.2">2</text>
<text x="44.2" y="139.4">3</text>
<text x="44.2" y="145">1</text>
<text x="222.6" y="145.1">2</text>
<text x="225.8" y="146.5">IN</text>
<text x="248.6" y="149.3">BODY</text>
<text x="250" y="146.5">OUT</text>
<text x="256.4" y="147.9">6</text>
<text x="256.4" y="145.1">4</text>
<text x="151.3" y="155.7">3</text>
<text x="222.6" y="153.5">1</text>
<text x="225.8" y="155">_SHDN</text>
<text x="241.5" y="155">_SENSE_ADJ</text>
<text x="256.4" y="153.5">5</text>
<text x="148.5" y="159.2">1</text>
<text x="249.8" y="157.8">GND</text>
<text x="256.4" y="156.4">3</text>
<text x="335.8" y="161.4">3</text>
<text x="151.7" y="164.9">2</text>
<text x="333" y="164.9">1</text>
<text x="336.2" y="170.5">2</text>
<text x="73.3" y="201.8" transform="rotate(-90 73.3 201.8)">10</text>
<text x="76.2" y="201.8" transform="rotate(-90 76.2 201.8)">9</text>
<text x="84.6" y="201.8" transform="rotate(-90 84.6 201.8)">8</text>
<text x="96" y="201.8" transform="rotate(-90 96 201.8)">5</text>
<text x="74.8" y="212.4" transform="rotate(-90 74.8 212.4)">MGN_UP</text>
<text x="77.6" y="215.9" transform="rotate(-90 77.6 215.9)">MGN_DOWN</text>
<text x="86.1" y="210.6" transform="rotate(-90 86.1 210.6)">TRACK</text>
<text x="97.5" y="212" transform="rotate(-90 97.5 212)">VO_SNS</text>
<text x="63.7" y="216">2</text>
<text x="66.9" y="217.4">VIN</text>
<text x="98.3" y="217.4">VOUT</text>
<text x="106" y="216">6</text>
<text x="222.6" y="216">2</text>
<text x="225.8" y="217.4">IN</text>
<text x="248.6" y="220.3">BODY</text>
<text x="250" y="217.4">OUT</text>
<text x="256.4" y="218.8">6</text>
<text x="256.4" y="216">4</text>
<text x="222.6" y="224.6">1</text>
<text x="225.8" y="226">_SHDN</text>
<text x="241.5" y="226">_SENSE_ADJ</text>
<text x="256.4" y="227.4">3</text>
<text x="256.4" y="224.6">5</text>
<text x="73.3" y="232.7" transform="rotate(-90 73.3 232.7)">3</text>
<text x="74.8" y="229.5" transform="rotate(-90 74.8 229.5)">INHIBIT</text>
<text x="81.8" y="232.7" transform="rotate(-90 81.8 232.7)">1</text>
<text x="83.2" y="229.5" transform="rotate(-90 83.2 229.5)">GND</text>
<text x="84.6" y="232.7" transform="rotate(-90 84.6 232.7)">7</text>
<text x="86.1" y="229.5" transform="rotate(-90 86.1 229.5)">GND1</text>
<text x="96" y="232.7" transform="rotate(-90 96 232.7)">4</text>
<text x="97.5" y="229.5" transform="rotate(-90 97.5 229.5)">VO_ADJ</text>
<text x="162.7" y="232.4">3</text>
<text x="249.8" y="228.8">GND</text>
<text x="335.8" y="232.4">3</text>
<text x="159.9" y="235.9">1</text>
<text x="333" y="235.9">1</text>
<text x="163" y="241.6">2</text>
<text x="336.2" y="241.6">2</text>
</g>
</svg>
